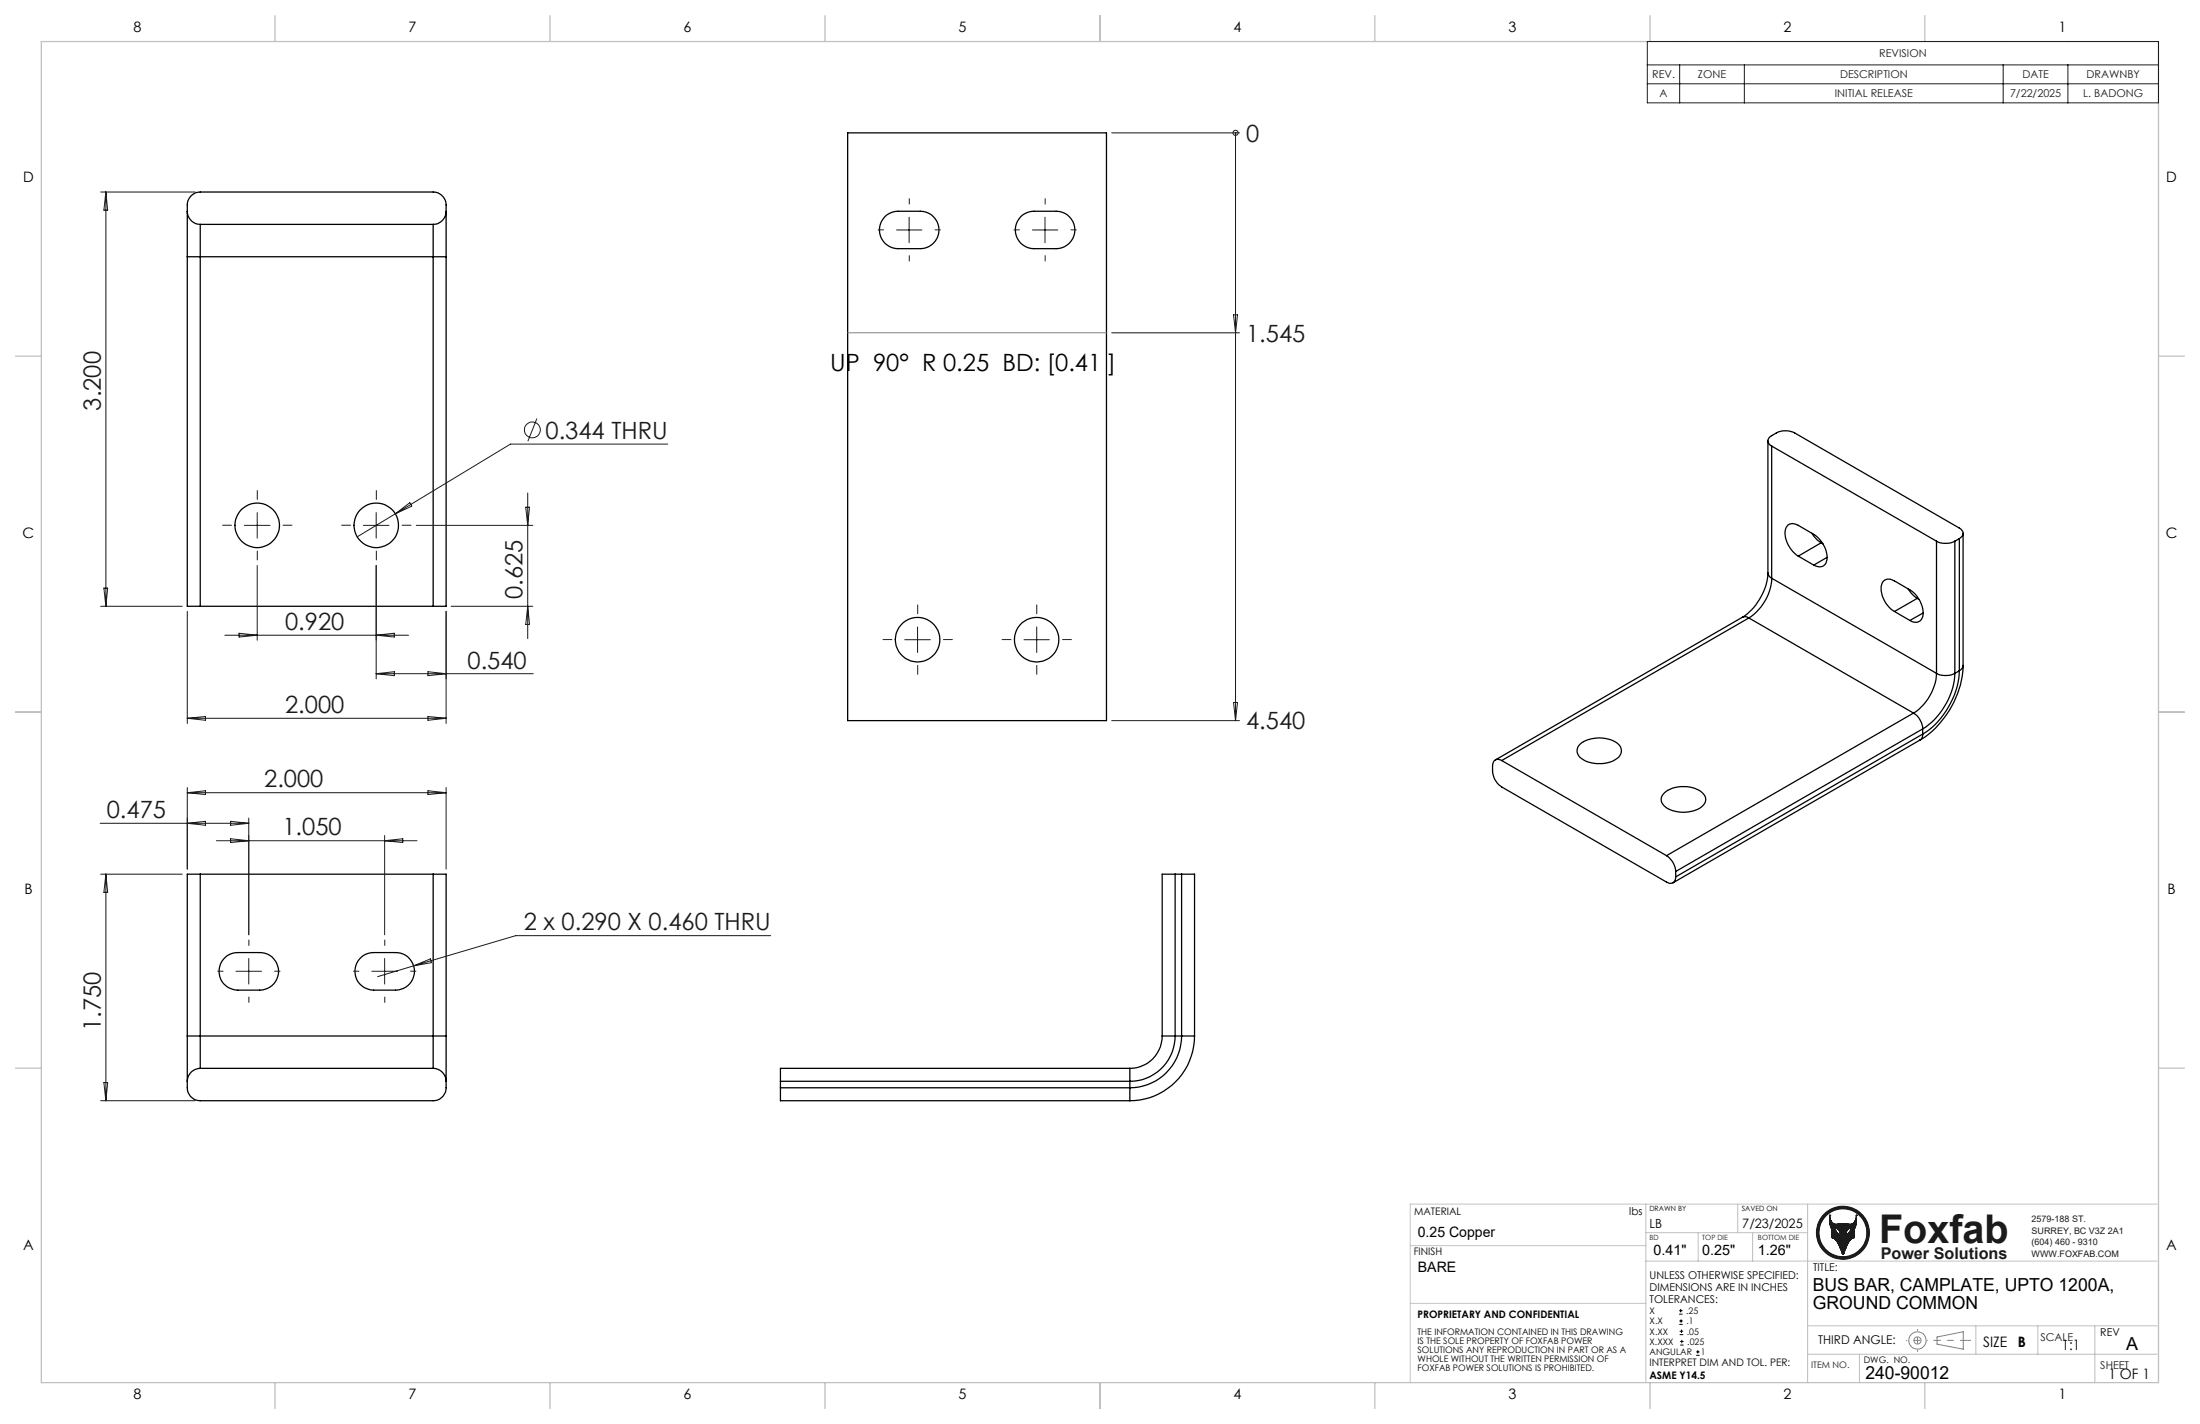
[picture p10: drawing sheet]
<svg xmlns="http://www.w3.org/2000/svg" width="432mm" height="279mm" viewBox="0 0 432 279" stroke-linecap="round" stroke-linejoin="round" font-family="sans-serif">
<g fill="none" stroke="#000" stroke-width=".25">
<path d="M166.4 26.1h50.8v115.3h-50.8zM36.8 41.5a3.5 3.5 0 0 1 .6-2.9 2.58 2.58 0 0 1 1.9-.9h45.7a2.57 2.57 0 0 1 2.6 2.5v1.3M36.8 41.5a2.57 2.57 0 0 0 2.5 2.5M36.8 41.5v8.9M36.8 50.4h2.5M36.8 50.4v68.6h2.5M39.3 44v6.4M39.3 50.4v68.6M39.3 44h45.7M39.3 50.4h45.7M85 44v6.4M85 50.4h2.6"/>
<path d="M85 50.4v68.6M87.6 41.5a2.57 2.57 0 0 1-2.6 2.5M87.6 41.5v8.9M87.6 50.4v68.6h-2.6M173.7 42.5a3.8 3.8 0 0 1 2.6-1h4.3a3.7 3.7 0 0 1 3.7 3.6 3.7 3.7 0 0 1-3.7 3.7h-4.3a3.7 3.7 0 0 1-3.4-2.3 3.7 3.7 0 0 1 .8-4zM200.3 42.5a3.8 3.8 0 0 1 2.7-1h4.3a3.7 3.7 0 0 1 3.7 3.6 3.7 3.7 0 0 1-3.7 3.7h-4.3a3.7 3.7 0 0 1-3.4-2.3 3.7 3.7 0 0 1 .7-4zM347 86.5v25.9M347.7 87.5a1.07 1.07 0 0 1-.7-1 1.07 1.07 0 0 1 .7-1 4.2 4.2 0 0 1 4.5-.6l32.4 18.7a1.1 1.1 0 0 1 .7 1.1 1.1 1.1 0 0 1-.7 1M347.7 87.5l32.4 18.7M347.7 87.5v26M39.3 119h45.7M347 112.4a11.5 11.5 0 0 1-5 8.7"/>
<path d="M347 112.4l.2 .6 .5 .5M347.7 113.5a9.9 9.9 0 0 1-4.4 7.7M347.7 113.5l32.4 18.6M353 109.1a5.5 5.5 0 0 1-2.6-5.3 1.53 1.53 0 0 1 2.6-.7l3 1.7a5.1 5.1 0 0 1 2.4 5.7 1.63 1.63 0 0 1-2.4 .4M353 109.1l3 1.8M355.6 104.6l1.1 1.4 .7 .5M357.4 106.5l-4.4 2.6M357.4 106.5l.4 .2M358.6 109.4l-2.6 1.5M371.8 120a5.1 5.1 0 0 1-2.4-5.6 1.57 1.57 0 0 1 2.4-.4l3.1 1.7a5.4 5.4 0 0 1 2.5 5.3 1.54 1.54 0 0 1-2.5 .7M371.8 120l3.1 1.7M374.5 115.5l.7 1 1.1 .9"/>
<path d="M376.3 117.4l-4.5 2.6M376.3 117.4l.4 .2M380.1 106.2a4 4 0 0 0 3.6 0M380.1 106.2v25.9M383.7 106.2v25.9M384.6 105.7l-.9 .5M384.6 105.7v25.9M385.3 104.6v26M342 121.1h.1a1.2 1.2 0 0 1 1.2 .1M342 121.1l-48.5 28M343.3 121.2l-48.6 28M343.3 121.2l32.3 18.7"/>
<path d="M375.6 139.9a3.8 3.8 0 0 1 1.8 3.1M375.6 139.9l-48.5 28M377.5 120.3l-2.6 1.4M380.1 132.1a4 4 0 0 0 3.6 0M380.1 132.1a10 10 0 0 1-4.5 7.8M383.7 132.1a13.9 13.9 0 0 1-6.3 10.9M384.6 131.6a15.9 15.9 0 0 1-7.2 12.4M384.6 131.6l-.9 .5M385.3 130.6a18.3 18.3 0 0 1-8.5 14.6M385.3 130.6l-.1 .4-.6 .6M294.7 149.2a1.11 1.11 0 0 0-1.2-.1 1.11 1.11 0 0 0-.6 1.2 4.1 4.1 0 0 0 1.8 4.1l32.4 18.7a1.1 1.1 0 0 0 1.3 .1 1.1 1.1 0 0 0 .5-1.2M294.7 149.2l32.4 18.7"/>
<path d="M310.1 146a6.3 6.3 0 0 1 7.6 0 1.82 1.82 0 0 1-.7 3.1 6.4 6.4 0 0 1-6.9-.5 1.71 1.71 0 0 1 0-2.6zM326.6 155.6a6.2 6.2 0 0 1 7.6 0 1.68 1.68 0 0 1-.3 2.8 6.4 6.4 0 0 1-7.3-.3 1.61 1.61 0 0 1 0-2.5zM376.8 145.2l-48.4 28M377.4 144l-.2 1-.4 .2M377.4 143l-48.5 28M377.4 144l-48.5 28M377.4 143v1M39.3 171.5h-2.5v31.8M39.3 171.5v31.8M39.3 171.5h45.7M85 171.5h2.6v31.8M85 171.5v31.8"/>
<path d="M230.6 171.5h-2.5v31.8M230.6 171.5h1.3M230.6 171.5v31.8M231.9 171.5h2.6v31.8M231.9 171.5v31.8M327.1 167.9a4 4 0 0 1 1.8 3.1M328.9 171v1M43.9 188.2a3.6 3.6 0 0 1 2.8-1.3h4.3a3.7 3.7 0 0 1 3.7 3.7 3.7 3.7 0 0 1-3.7 3.7h-4.3a3.7 3.7 0 0 1-3.4-2.2 3.7 3.7 0 0 1 .6-3.9zM70.6 188.2a3.6 3.6 0 0 1 2.7-1.3h4.3a3.7 3.7 0 0 1 3.8 3.7 3.7 3.7 0 0 1-3.8 3.7h-4.3a3.7 3.7 0 0 1-3.3-2.2 3.7 3.7 0 0 1 .6-3.9zM36.8 212.2a3.7 3.7 0 0 0 .6 2.9 2.43 2.43 0 0 0 1.9 .9h45.7a2.57 2.57 0 0 0 2.6-2.6v-1.2M36.8 203.3v8.9M36.8 203.3h2.5"/>
<path d="M39.3 209.6a2.57 2.57 0 0 0-2.5 2.6M39.3 203.3v6.3M39.3 209.6h45.7M39.3 203.3h45.7M85 209.6a2.57 2.57 0 0 1 2.6 2.6M85 203.3v6.3M85 203.3h2.6M87.6 203.3v8.9M153.2 213.4v2.6h68.6M153.2 212.2h68.6M153.2 213.4h68.6M153.2 212.2v1.2"/>
<path d="M221.8 213.4v2.6M221.8 209.6v2.6M221.8 209.6h-68.6v2.6M221.8 212.2v1.2M228.1 203.3a6.3 6.3 0 0 1-6.3 6.3M228.1 203.3h2.5M230.6 203.3a8.9 8.9 0 0 1-8.8 8.9M230.6 203.3h1.3M231.9 203.3h2.6M231.9 203.3a10.2 10.2 0 0 1-10.1 10.1M234.5 203.3a12.7 12.7 0 0 1-12.7 12.7"/>
<circle cx="50.5" cy="103.1" r="4.4"/>
<circle cx="73.8" cy="103.1" r="4.4"/>
<circle cx="180.1" cy="125.5" r="4.4"/>
<circle cx="203.5" cy="125.5" r="4.4"/>
</g>
<g fill="none" stroke="#191924" stroke-width=".2">
<path d="M359.1 238.4h.1M359.1 238.4a1.5 1.5 0 0 0 1.4 1.8l1.7-.1a1.36 1.36 0 0 0 1.9-.5l.2-1.2M359.1 238.4a4.4 4.4 0 0 0 .3 2.5l.2 .3v1.6M364.3 238.4h.1M364.3 238.4a4.4 4.4 0 0 1-.2 2.5l-.2 .3v1.7l-.5 .2a6.9 6.9 0 0 0-1.5 2.9M359.6 242.8v.1M359.6 242.9l.5 .2a7.5 7.5 0 0 1 1.5 2.9M360.2 240.9a1.41 1.41 0 0 1 1 1.4 1.43 1.43 0 0 1-1-1.4zM361.6 246l.2 .1M361.6 246h.1M361.7 246.1h.1M361.7 240.1v6"/>
<path d="M361.8 246.1h.1M361.9 246l-.1 .1M361.9 246h.1M362.7 241.2l.6-.3-.1 .5a1.47 1.47 0 0 1-.9 .9l.1-.7z"/>
<circle cx="361.7" cy="241.9" r="5.2"/>
<circle cx="361.7" cy="241.9" r="4.7"/>
</g>
<circle cx="361.7" cy="241.9" r="5" fill="none" stroke="#191924" stroke-width=".5"/>
<g fill="none" stroke="#808080" stroke-width=".2">
<path d="M380.2 262.3l5.1-1v3.4l-5.1-1z"/>
<circle cx="376.3" cy="263" r=".7"/>
<circle cx="376.4" cy="263" r="1.69"/>
</g>
<path d="M386.2 263h-6.7" fill="none" stroke="#808080" stroke-width=".2" stroke-dasharray="15.2 1.3 1.3 1.3" stroke-dashoffset="13.8" stroke-linecap="butt"/>
<path d="M376.4 260.8v4.4" fill="none" stroke="#808080" stroke-width=".2" stroke-dasharray="15.2 1.3 1.3 1.3" stroke-dashoffset="14.9" stroke-linecap="butt"/>
<path d="M386.2 263h.6" fill="none" stroke="#808080" stroke-width=".2" stroke-dasharray="15.2 1.3 1.3 1.3" stroke-linecap="butt"/>
<path d="M378.3 263h-4.2" fill="none" stroke="#808080" stroke-width=".2" stroke-dasharray="15.2 1.3 1.3 1.3" stroke-dashoffset="15" stroke-linecap="butt"/>
<g fill="none" stroke="#c0c0c0" stroke-width=".2">
<path d="M323 236.3v34.8M341.1 236.3v5.6M354.8 236.3v35M423.4 236.3h-146.6v35M276.8 244.4h46.2M276.8 255.7h46.2M323 247.4h100.4M323 241.9h31.8M333.3 241.9v5.5M344 241.9v5.5M354.8 265.7h68.6M354.8 260.1h68.6"/>
<path d="M364.9 265.7v5.6M387.8 260.1v5.6M400 260.1v5.6M411.2 260.1v11.2"/>
</g>
<g fill="none" stroke="#c0c0c0" stroke-width=".25">
<path d="M8.1 8.1h415.6v263.2h-415.6zM54 3.1v5M108 3.1v5M161.9 3.1v5M215.9 3.1v5M269.8 3.1v5M323.8 3.1v5M377.8 3.1v5M3 69.9h5.1M423.7 69.9h5M3 139.7h5.1M423.7 139.7h5"/>
<path d="M3 209.6h5.1M423.7 209.6h5M54 271.3v5.1M108 271.3v5.1M161.9 271.3v5.1M215.9 271.3v5.1M269.8 271.3v5.1M323.8 271.3v5.1M377.8 271.3v5.1"/>
</g>
<path d="M362.7 241.2l.6-.3a1.45 1.45 0 0 1-1 1.4l.1-.7zM359.1 238.4v1.1l.2 1.1 .3 .6v1.7a1.08 1.08 0 0 1 .9 .6l1.1 2.6 .3-.1a6.8 6.8 0 0 1 1.6-3l.4-.1v-1.7l.4-1v-1.8a1.51 1.51 0 0 1-.5 1.5 1.51 1.51 0 0 1-1.6 .2h-.9a1.41 1.41 0 0 1-2-.7zM360.2 240.9a1.41 1.41 0 0 1 1 1.4 1.45 1.45 0 0 1-1-1.4zM357 241.9a4.7 4.7 0 0 0 9.4 0 4.7 4.7 0 0 0-9.4 0zM356.5 241.9a5.2 5.2 0 0 1 10.4 0 5.2 5.2 0 0 1-10.4 0z" fill-rule="evenodd" fill="#191924"/>
<g fill="none" stroke="#191924" stroke-width=".2">
<path d="M323.3 8.1h100.4v12.1h-100.4zM323.3 12.7h100.4M323.3 16.4h100.4M329.7 12.7v7.5M342.4 12.7v7.5M393.2 12.7v7.5M405.9 12.7v7.5M19.8 37.7h18.5M20.8 37.7v81.3M20.8 37.7l.3 3.5h-.7zM218.2 26.1h25.1M242.5 26.1v115.3"/>
<path d="M242.5 26.1h.1M176 45.1h4.9M178.4 42.6v5M202.6 45.1h5M205.1 42.6v5M218.2 65.3h25.1M242.1 61.8h.8l-.4 3.5zM103.2 99.5h.7l-.3 3.6zM103.6 96.7v28.6M105.4 82.1l-1.8 4.5M131.1 87.1h-30.9l-22.6 13.7M19.8 119h16"/>
<path d="M20.4 115.4h.7l-.3 3.6zM36.8 119.9v22.1M48 103.1h5M50.5 100.6v5M50.5 110.9v14.7M71.3 103.1h5M73.8 100.6v5M73.8 110.9v22.3M77.6 100.8l-7.5 4.5M77.6 100.8l2.8-2.2 .4 .7zM81.7 103.1h22.9M87.6 119.9v22.1"/>
<path d="M88.5 119h16.1M103.6 119l.3 3.5h-.7zM44.1 124.6h36.1M46.9 124.2l3.6 .4-3.6 .4zM73.8 124.6l3.6-.4v.8zM73.8 132.2l3.6-.4v.8zM73.8 132.2h30.9M84 131.8l3.6 .4-3.6 .4zM177.6 125.5h5M180.1 123v5M201 125.5h5M203.5 123v5"/>
<path d="M242.1 137.8h.8l-.4 3.6zM36.8 154.5v16M36.8 140.9h50.8M36.8 140.9l3.5-.3v.7zM36.8 155.5l3.5-.3v.7zM36.8 155.5h50.8M84 155.2l3.6 .3-3.6 .4zM84 140.6l3.6 .3-3.6 .4zM87.6 154.5v16M218.2 141.4h25.1M19.6 161.5h29.2M19.8 171.5h16"/>
<path d="M20.8 171.5v44.5M20.8 171.5l.3 3.6h-.7zM36.8 161.5l3.5-.4v.8zM42.5 165h39.3M45.3 164.6l3.5 .4-3.5 .3zM45.3 161.1l3.5 .4-3.5 .4zM48.8 160.5v22.9M75.5 163.9v19.5M75.5 165l3.6-.4v.7zM46.3 190.6h5M48.8 188.1v5M73 190.6h5"/>
<path d="M75.5 188.1v5M81.2 189.5l-7.1 2.1M81.2 189.5l3.3-1.4 .2 .8zM151.3 183.6h-50.1l-20 5.9M19.8 216h18.5M20.4 212.4h.7l-.3 3.6z"/>
<circle cx="242.5" cy="26.1" r=".51"/>
<circle cx="104.5" cy="84.3" r="1.55"/>
</g>
<g fill="none" stroke="#000" stroke-width=".2">
<path d="M329.6 257.8h.6M329.6 257.2h.6M329.6 259.9h.7M329.6 259.2h.7M329.9 256.8v.7M330 258.9v.6M329.7 261.9h.7M329.7 261.2h.7M329.8 263.9h.6M329.8 263.2h.6M330 260.9v.6M330.1 262.9v.7"/>
<path d="M332.9 265.9h.7M332.9 265.3h.7M333.2 264.9v.7"/>
</g>
<g fill="none" stroke="#191924" stroke-width=".2" stroke-dasharray="15.2 1.3 1.3 1.3" stroke-linecap="butt">
<path d="M173.5 45.1h-1.2M178.5 40.1v-1.2M178.5 50.1v1.2M183.5 45.1h1.1M200.1 45.1h-1.1M205.1 50.1v1.2M205.1 40.1v-1.2M210.1 45.1h1.2M50.5 98.1v-1.9M73.9 98.1v-1.9M45.5 103.1h-1.9M50.5 108.1v1.8"/>
<path d="M55.5 103.1h1.9M68.9 103.1h-1.9M73.9 108.1v1.8M78.9 103.1h1.8M175.1 125.5h-1.9M180.1 120.5v-1.9M180.1 130.5v1.9M185.1 125.5h1.9M198.5 125.5h-1.9M203.5 120.5v-1.9M203.5 130.5v1.9M208.5 125.5h1.9"/>
<path d="M43.8 190.6h-1.1M48.8 195.6v1.1M48.8 185.6v-1.2M53.8 190.6h1.2M70.5 190.6h-1.2M75.5 195.6v1.1M75.5 185.6v-1.2M80.5 190.6h1.2"/>
</g>
<path d="M166.4 65.3h50.8" fill="none" stroke="#808080" stroke-width=".2"/>
<text font-size="7.8" fill="#191924" x="368.8" y="243.9">Foxfab</text>
<g font-size="4.7" fill="#191924">
<text x="244.6" y="27.8">0</text>
<text x="244.6" y="67.1">1.545</text>
<text x="19.8" y="80.6" transform="rotate(-90 19.8 80.6)">3.200</text>
<text x="107.1" y="86">0.344 THRU</text>
<text x="102.6" y="117.5" transform="rotate(-90 102.6 117.5)">0.625</text>
<text x="56" y="123.6">0.920</text>
<text x="91.8" y="131.2">0.540</text>
<text x="56" y="139.9">2.000</text>
<text x="244.6" y="143.1">4.540</text>
<text x="51.9" y="154.5">2.000</text>
<text x="21" y="160.5">0.475</text>
<text x="55.4" y="163.9">1.050</text>
<text x="102.8" y="182.5">2 x 0.290 X 0.460 THRU</text>
<text x="19.8" y="202.2" transform="rotate(-90 19.8 202.2)">1.750</text>
</g>
<text font-size="4.7" x="162.9" y="72.8">UP 90° R 0.25 BD: [0.41 ]</text>
<g font-size="3.5">
<text x="355.8" y="253.4">BUS BAR, CAMPLATE, UPTO 1200A,</text>
<text x="355.8" y="256.9">GROUND COMMON</text>
<text x="417.3" y="264.9">A</text>
<text x="366.1" y="270.6">240-90012</text>
</g>
<text font-size="3.2" fill="#191924" x="369.1" y="247.1">Power Solutions</text>
<g font-size="2.8">
<text x="26.2" y="6.3">8</text>
<text x="80.2" y="6.3">7</text>
<text x="134.2" y="6.3">6</text>
<text x="188.1" y="6.3">5</text>
<text x="242.1" y="6.3">4</text>
<text x="296.1" y="6.3">3</text>
<text x="350.1" y="6.3">2</text>
<text x="404" y="6.3">1</text>
<text x="4.5" y="35.6">D</text>
<text x="425.2" y="35.6">D</text>
<text x="4.4" y="105.5">C</text>
<text x="425.1" y="105.5">C</text>
<text x="4.8" y="175.3">B</text>
<text x="425.4" y="175.3">B</text>
<text x="4.5" y="245.2">A</text>
<text x="278.3" y="242.8">0.25 Copper</text>
<text x="425.2" y="245.2">A</text>
<text x="278.3" y="249.6">BARE</text>
<text x="324.6" y="246.3">0.41&quot;</text>
<text x="334.1" y="246.3">0.25&quot;</text>
<text x="345" y="246.3">1.26&quot;</text>
<text x="389.2" y="264.3">SIZE</text>
<text x="396" y="264.3">B</text>
<text x="404.7" y="265">1:1</text>
<text x="26.2" y="274.5">8</text>
<text x="80.2" y="274.5">7</text>
<text x="134.2" y="274.5">6</text>
<text x="188.1" y="274.5">5</text>
<text x="242.1" y="274.5">4</text>
<text x="296.1" y="274.5">3</text>
<text x="350.1" y="274.5">2</text>
<text x="404" y="274.5">1</text>
<text x="413.8" y="270.6">1 OF 1</text>
</g>
<g font-size="2.5">
<text x="323.8" y="240.9">LB</text>
<text x="342" y="240.9">7/23/2025</text>
</g>
<text font-size="2.4" x="356.9" y="263.8">THIRD ANGLE:</text>
<g font-size="2.1" fill="#191924">
<text x="368.8" y="11.2">REVISION</text>
<text x="324.3" y="15.4">REV.</text>
<text x="333.3" y="15.4">ZONE</text>
<text x="361.1" y="15.4">DESCRIPTION</text>
<text x="397" y="15.4">DATE</text>
<text x="409.5" y="15.4">DRAWNBY</text>
<text x="325.7" y="19.1">A</text>
<text x="360.1" y="19.1">INITIAL RELEASE</text>
<text x="394.5" y="19.1">7/22/2025</text>
<text x="408.9" y="19.1">L. BADONG</text>
<text x="400.5" y="263.1">SCALE</text>
<text x="412.2" y="268.7">SHEET</text>
</g>
<g font-size="2.1">
<text x="319.8" y="238.3">lbs</text>
<text x="323.8" y="251">UNLESS OTHERWISE SPECIFIED:</text>
<text x="355.9" y="249.5">TITLE:</text>
<text x="323.8" y="253.4">DIMENSIONS ARE IN INCHES</text>
<text x="323.8" y="255.7">TOLERANCES:</text>
<text x="412.2" y="262.1">REV</text>
</g>
<g font-size="2">
<text x="277.6" y="238.3">MATERIAL</text>
<text x="277.5" y="246.3">FINISH</text>
<text x="278.2" y="258.5">PROPRIETARY AND CONFIDENTIAL</text>
<text x="323.7" y="268.1">INTERPRET DIM AND TOL. PER:</text>
<text x="323.7" y="270.6">ASME Y14.5</text>
</g>
<g font-size="1.8" fill="#191924">
<text x="398.7" y="239.8">2579-188 ST.</text>
<text x="398.7" y="242.1">SURREY, BC V3Z 2A1</text>
<text x="398.7" y="244.3">(604) 460 - 9310</text>
<text x="398.7" y="246.6">WWW.FOXFAB.COM</text>
<text x="355.5" y="268.4">ITEM NO.</text>
</g>
<g font-size="1.8">
<text x="323.8" y="257.8">X</text>
<text x="331" y="257.8">.25</text>
<text x="278.2" y="261.9">THE INFORMATION CONTAINED IN THIS DRAWING</text>
<text x="278.2" y="263.6">IS THE SOLE PROPERTY OF FOXFAB POWER</text>
<text x="323.8" y="259.8">X.X</text>
<text x="323.8" y="263.9">X.XXX</text>
<text x="323.8" y="261.9">X.XX</text>
<text x="331" y="259.8">.1</text>
<text x="331.1" y="261.9">.05</text>
<text x="331.2" y="263.9">.025</text>
<text x="278.2" y="265.4">SOLUTIONS ANY REPRODUCTION IN PART OR AS A</text>
<text x="278.2" y="267.2">WHOLE WITHOUT THE WRITTEN PERMISSION OF</text>
<text x="278.2" y="268.9">FOXFAB POWER SOLUTIONS IS PROHIBITED.</text>
<text x="323.8" y="265.9">ANGULAR</text>
<text x="333.8" y="265.9">1</text>
<text x="365.8" y="267.4">DWG. NO.</text>
</g>
<g font-size="1.4">
<text x="323.7" y="237.6">DRAWN BY</text>
<text x="341.8" y="237.6">SAVED ON</text>
</g>
<g font-size="1.4" fill="#191924">
<text x="323.8" y="243.4">BD</text>
<text x="334.1" y="243.4">TOP DIE</text>
<text x="345" y="243.4">BOTTOM DIE</text>
</g>
</svg>
